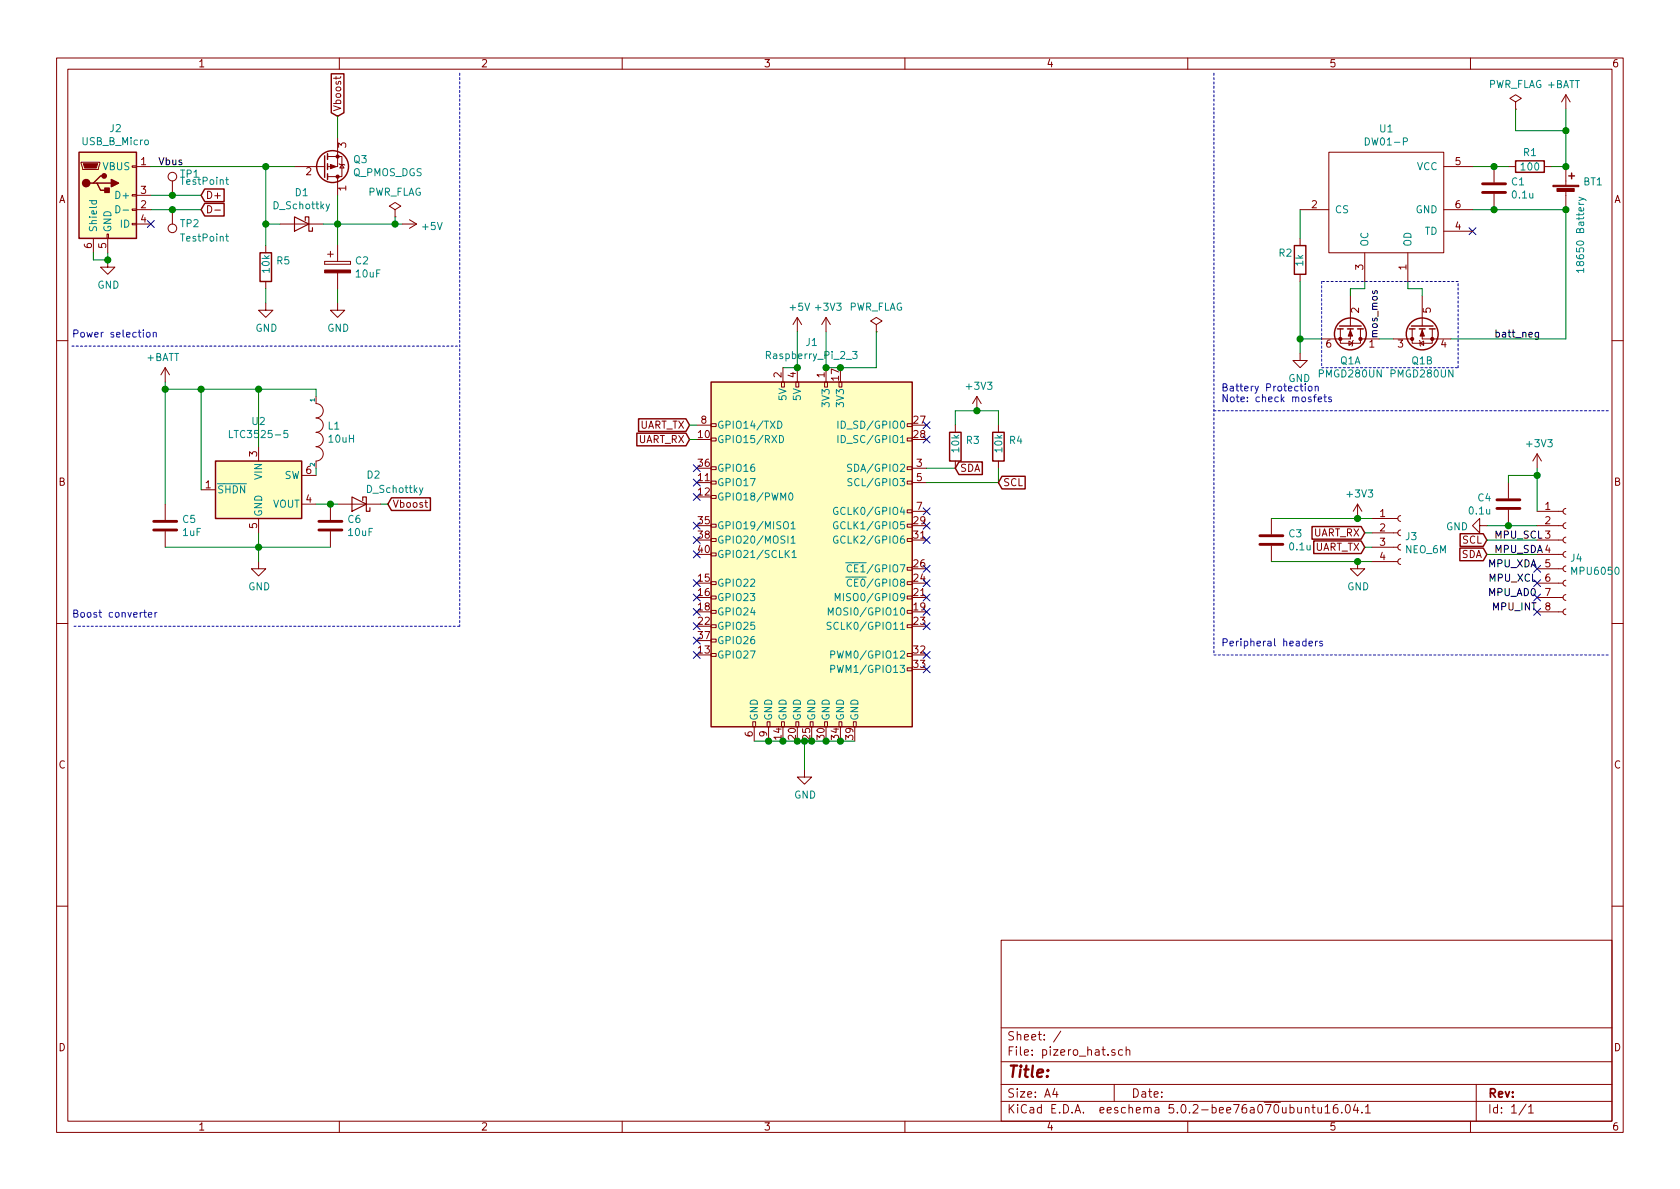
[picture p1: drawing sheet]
<svg xmlns="http://www.w3.org/2000/svg" width="297mm" height="210mm" viewBox="0 0 297 210" stroke-linecap="round" stroke-linejoin="round" font-family="sans-serif">
<g fill="none" stroke="#840000" stroke-width=".18">
<path d="M10 10.3h277v189.9h-277zM12 12.2h273v186.1h-273zM59.4 13.5v.5M60 10.3v1.9M60.2 13.5l-.1 .3h-1.1M110 10.3v1.9M160 10.3v1.9M210 10.3v1.9M260 10.3v1.9M268 18l1-.6-1-.6-1 .6 1 .6v1.3M268 19.3h.1M276.9 16.8v2.5"/>
<path d="M276.9 16.8l.7 1.2M276.9 16.8l-.8 1.2M14.4 28.7h3.3v.3l-.3 1h-2.8zM23.4 39.5h.7v.2h-.7zM23.4 37h.7v.2h-.7zM23.4 34.4h.7v.3h-.7zM23.4 29.3h.7v.3h-.7zM24.1 29.5h2.6M24.1 37.1h2.6M24.1 34.5h2.6M24.1 39.6h2.6M30.5 32v2.5"/>
<path d="M30.5 37.1v2.5M36.7 36.4a.64 .64 0 0 1 .7 .6 .64 .64 0 0 1-.7 .6zM38 37.2h1M49.5 39.6h7.6M52.1 29.5h5M57.2 29.5h.2M57.9 27.7h2.6v3.5h-.8M57.9 31.2h1.8M59.7 24.4v5.1h-1.8M59.7 31.2v3.3M59.9 29l.2 .1h.7l.2 .1M60.5 29.1l.3 .6h-.7z"/>
<path d="M69.8 37.1l1.1-.7-1.1-.6-1 .6 1 .7v1.2M69.8 38.3h.1M71.1 39.6h2.6M72.4 38.9l1.3 .7M73.7 39.6l-1.3 .8M229.9 37.1h5M234.9 26.9h20.4v17.8h-20.4zM255.3 29.5h5M255.3 37.1h5M264.2 29.5v2.8M264.2 34.3v2.8M266.7 29.5h1.3"/>
<path d="M273 29.5h1.3M276.9 29.5v3.3M276.9 33.8v3.3M16.5 42.2v2.5M18.9 41.4h.3v.8h-.3zM19 46v1.2h1.3l-1.3 1.3-1.2-1.3h1.2M19 42.2v2.5M47 53.6v1.3h1.3l-1.3 1.2-1.3-1.2h1.3M47 43.4v1.3M47 49.8v1.2M57.4 46.2v.5zM57.4 46.7h4.6z"/>
<path d="M57.4 46.2h4.6zM57.9 45h1M58.4 44.4v1.1M59.7 53.6v1.3h1.3l-1.3 1.2-1.3-1.2h1.3M59.7 43.4v2.8M59.7 48.3v2.7M62 46.2v.5zM141 56.1v2.6M141 56.1l-.8 1.3M141 56.1l.7 1.3M146 56.1v2.6M146 56.1l-.7 1.3"/>
<path d="M146 56.1l.8 1.3M154.9 57.4l1.1-.6-1.1-.7-1 .7 1 .6v1.3M154.9 58.7h.1M229.9 42.2v1.2M229.9 48.5v1.3M237 58.2v2.5h3.5v-.8M238.8 52.3v5.1M238.8 57.4v.3M238.8 58.2v1.7h-5.1M240.5 58.2v1.7M240.5 59.9h3.3M241.3 44.7v5.1"/>
<path d="M246.4 59.9h3.3M248.9 44.7v5.1M249.7 58.2v1.7M251.5 58.2v1.7h5M251.5 52.3v5.1M251.5 57.4v.3M253.2 58.2v2.5h-3.5v-.8M255.3 40.9h5M10 60.2h2M29.2 65l.8 1.3M29.2 65v2.6M29.2 65l-.8 1.3"/>
<path d="M45.7 79v2.5M55.9 70.1v1.3a1.27 1.27 0 0 1 1.2 1.2 1.27 1.27 0 0 1-1.2 1.3 1.27 1.27 0 0 1 1.2 1.3 1.27 1.27 0 0 1-1.2 1.2 1.27 1.27 0 0 1 1.2 1.3 1.27 1.27 0 0 1-1.2 1.3 1.27 1.27 0 0 1 1.2 1.3 1.27 1.27 0 0 1-1.2 1.2v1.3M123.2 75.2h2.5M125.7 77.5h.9v.5h-.9zM125.7 74.9h.9v.5h-.9zM138.2 67.6h.5v.8h-.5zM138.4 65v2.6M140.7 67.6h.5v.8h-.5zM141 65v2.6M145.8 67.6h.5v.8h-.5zM146 65v2.6M148.3 67.6h.5v.8h-.5z"/>
<path d="M160.4 77.5h.9v.5h-.9zM160.4 74.9h.9v.5h-.9zM168.9 75.2v1.2M172.7 70.1l-.7 1.3M172.7 70.1v2.5M172.7 70.1l.8 1.3M176.5 75.2v1.2M229.9 62.5v1.2h-1.3l1.3 1.3 1.2-1.3h-1.2M238.5 60.3l.6 .4-.6 .4zM239.3 60.2l-.2 .1v.8l-.1 .1M251 60.2l.1 .1v.8l.1 .1M251.1 60.7l.6-.4v.8z"/>
<path d="M285 60.2h2M29.2 89.1v2.8M29.2 94v2.8M35.6 86.6h2.5M45.7 99.3v1.3h1.3l-1.3 1.2-1.3-1.2h1.3M45.7 91.7v2.5M53.3 89.1h2.6M53.3 84.1h2.6M58.4 89.1v2.8M58.4 94v2.8M59.7 89.1h7.6M75.1 88.9h.5"/>
<path d="M75.3 88.4v1.1l.3 .2M125.7 97.8h.9v.5h-.9zM125.7 95.2h.9v.6h-.9zM125.7 92.7h.9v.5h-.9zM125.7 87.6h.9v.5h-.9zM125.7 85.1h.9v.5h-.9zM125.7 82.5h.9v.6h-.9zM160.4 95.2h.9v.6h-.9zM160.4 92.7h.9v.5h-.9zM160.4 90.2h.9v.5h-.9zM160.4 85.1h.9v.5h-.9zM160.4 82.5h.9v.6h-.9z"/>
<path d="M161.3 82.8h2.5M161.3 85.3h2.5M161.3 90.4h2.5M168.9 81.5v1.3M176.5 81.5v1.3M224.8 91.7v2.8M224.8 96.5v2.8M240 99.3v1.3h1.3l-1.3 1.2-1.2-1.2h1.2M240 89.1v2.6M240 89.1l-.7 1.3M240 89.1l.8 1.3M242.6 99.3h4.5"/>
<path d="M242.6 96.8h4.5M242.6 94.2h4.5M242.6 91.7h4.5M247.6 98.8l-.3 .1-.2 .3 .1 .4 .4 .2M247.6 96.3l-.3 .1-.2 .3 .1 .4 .4 .2M247.6 93.7l-.3 .1-.2 .4 .1 .3 .4 .2M247.6 91.2l-.3 .1-.2 .3 .1 .4 .4 .2M261.6 93v-1.3l-1.3 1.3 1.3 1.2v-1.2h1.3M266.7 85.3v2.8M266.7 90.2v2.8M271.8 90.4h4.6M271.8 98h4.6"/>
<path d="M271.8 95.5h4.6M271.8 93h4.6M271.8 80.3l-.8 1.2M271.8 80.3v2.5M271.8 80.3l.7 1.2M276.9 97.5l-.3 .1-.2 .4 .1 .3 .4 .2M276.9 95l-.3 .1-.2 .3 .1 .4 .4 .2M276.9 92.5l-.3 .1-.2 .3 .1 .4 .4 .2M276.9 89.9l-.3 .1-.2 .3 .1 .4 .4 .2M10 110.3h2M125.7 115.6h.9v.5h-.9zM125.7 113h.9v.5h-.9z"/>
<path d="M125.7 110.5h.9v.5h-.9zM125.7 107.9h.9v.6h-.9zM125.7 105.4h.9v.5h-.9zM125.7 102.9h.9v.5h-.9zM160.4 118.1h.9v.5h-.9zM160.4 115.6h.9v.5h-.9zM160.4 110.5h.9v.5h-.9zM160.4 107.9h.9v.6h-.9zM160.4 105.4h.9v.5h-.9zM160.4 102.9h.9v.5h-.9zM160.4 100.3h.9v.5h-.9zM271.8 108.2h4.6"/>
<path d="M271.8 105.7h4.6M271.8 103.1h4.6M271.8 100.6h4.6M276.9 107.7l-.3 .1-.2 .3 .1 .4 .4 .2M276.9 105.2l-.3 .1-.2 .3 .1 .4 .4 .2M276.9 102.6l-.3 .1-.2 .3 .1 .4 .4 .2M276.9 100.1l-.3 .1-.2 .3 .1 .4 .4 .2M285 110.3h2M133.1 127.6h.5v.9h-.5zM133.3 128.5v2.6M135.6 127.6h.5v.9h-.5zM135.9 128.5v2.6"/>
<path d="M138.2 127.6h.5v.9h-.5zM140.7 127.6h.5v.9h-.5zM142.2 136.1v1.3h1.3l-1.3 1.3-1.2-1.3h1.2M143.3 127.6h.5v.9h-.5zM145.8 127.6h.5v.9h-.5zM148.3 127.6h.5v.9h-.5zM150.9 127.6h.5v.9h-.5zM10 160.2h2M177 166.3h108v32h-108zM285 160.2h2M60 198.3v1.9M110 198.3v1.9"/>
<path d="M160 198.3v1.9M177 194.8h108M177 191.8h108M177 187.8h108M177 181.8h108M186.5 192.5l-.4 1h1M186.8 193v1M187.6 182.3l-1.3 2M197 191.8v3M197.1 185.7a.37 .37 0 0 0-.6 .1l.1 .2 .5 .2 .1 .1-.2 .3-.5-.1M198.5 185.7l-.5-.1-.2 .3v.6l.2 .1 .5-.1M199.1 185.7h.1a.37 .37 0 0 1 .6 .1v.8"/>
<path d="M199.1 185.1v1.5M210 198.3v1.9M230.8 196l.2-.2 .4 .1v.9M232 195.8h.5M232.2 195.3v1.3l.3 .2M233 195.8l.1 .9 .4 .1 .2-.1M233.7 195.8v1M234.3 195.8l.4-.5v1.5M234.3 196.8h.9M236.4 195.3a.59 .59 0 0 0-.7 .7l.1 .7 .2 .1 .5-.1 .1-.5-.2-.2-.4-.1-.3 .3M237.2 196.7v.1M238 195.5l.2-.2a.8 .8 0 0 1 .6 .8 .8 .8 0 0 1-.6 .7l-.2-.1-.1-.4z"/>
<path d="M239.6 195.2l-.3 1.1h.9M240 195.8v1M240.8 196.7v.1M241.4 195.8l.5-.5v1.5M241.4 196.8h.9M260 198.3v1.9M261 191.8v6.5M269.8 195.2l-1.2 2M270.3 195.8l.4-.5v1.5M270.3 196.8h.8"/>
<circle cx="30.5" cy="31.2" r=".76"/>
<circle cx="30.5" cy="40.4" r=".76"/>
</g>
<g fill="#ffffc2" stroke="#ffffc2" stroke-width=".18">
<path d="M125.7 67.6h35.6v60.9h-35.6z"/>
<path d="M14 26.9h10.1v15.3h-10.1z"/>
<path d="M38.1 81.5h15.2v10.2h-15.2z"/>
</g>
<g fill="none" stroke="#840000" stroke-width=".25">
<path d="M58.6 13h2.2v6.9l-1.1 .7-1.1-.7zM14 26.9h10.1v15.3h-10.1zM16.5 32.4h.6l.7 1.2h1.2M17.1 32.4h2.6M18.4 31.1h-.6l-1.3 1.3h-.6M36.2 33.4h3.4v2.3h-3.4l-.6-1.2zM36.2 36h3.4v2.2h-3.4l-.6-1.1zM57.4 27.6v3.8M57.9 27.2v1M57.9 29v1M57.9 30.7v1M268 28.4h5v2.1h-5z"/>
<path d="M277.4 31.1h1M277.9 30.6v1M46 44.7h2v5.1h-2zM228.9 43.4h2v5.1h-2zM236.5 58.2h1M236.9 57.7h3.8M238.3 58.2h1M240 58.2h1M249.2 58.2h1M249.6 57.7h3.8M251 58.2h1M252.7 58.2h1"/>
<path d="M112.6 76.6h8.7l.6 1.1-.6 1.1h-8.7zM112.9 74.1h8.4l.6 1.1-.6 1.1h-8.4zM125.7 67.6h35.6v60.9h-35.6zM167.9 76.4h2v5.1h-2zM175.5 76.4h2v5.1h-2zM38.1 81.5h15.2v10.2h-15.2zM69.2 88h6.9v2.3h-6.9l-.6-1.2zM169.5 81.7h4.2v2.2h-4.2l-.6-1.1zM177.2 84.2h4.1v2.3h-4.1l-.7-1.2zM232 93.1h8.7l.6 1.1-.6 1.1h-8.7zM232.3 95.7h8.4l.6 1.1-.6 1.1h-8.4zM258.1 96.9h4.2l.6 1.1-.6 1.2h-4.2z"/>
<path d="M258.2 94.4h4.1l.6 1.1-.6 1.1h-4.1z"/>
<circle cx="58.8" cy="29.5" r="2.82"/>
<circle cx="238.8" cy="59" r="2.82"/>
<circle cx="251.5" cy="59" r="2.82"/>
</g>
<g fill="none" stroke="#008484" stroke-width=".18">
<path d="M15.8 35.5h1.3M16.3 35.5l-.1 .4 .3 .2 .5-.1v-.5M20.5 36.4a.64 .64 0 0 1 .7 .6 .64 .64 0 0 1-.7 .6zM21.8 37.2h.9M39.9 31.8h.5M40.1 31.3v1.1l.3 .2M58.3 36.1l-.5 1.1-.1 .2M279.2 34.9l1.1 .4 .1 .2M280 35.2l-.8 .3M39.9 41.8h.5M40.1 41.4v1.1l.3 .1M280 47.8h-1.3l.4 .4"/>
<path d="M280 47.5v.7M40.6 76.1v1.3h.6M50.9 76.1h-.7v.6l.2-.1 .4 .1 .1 .6-.2 .1-.5-.1M137.5 74.5a.64 .64 0 0 1 .8 .6 .64 .64 0 0 1-.8 .6zM137.8 77a.64 .64 0 0 1 .7 .6 .64 .64 0 0 1-.7 .7zM148.2 74.5v1.2M148.2 77v1.3M150.7 62.1h.8l-.4 .5 .4 .2v.5l-.2 .1-.6-.1M74.8 86.3l-.5 1.1-.1 .1M139 97.9l.6 .7M139.6 87.3l.2-.1a.67 .67 0 0 1 .4 .6 .67 .67 0 0 1-.4 .6l-.4-.4zM139.6 97.3l-.8 .8"/>
<path d="M139.9 92.6l.3-.4v1.3M139.9 95.1l.3-.3v1.3M139.9 93.5h.7M139.9 96.1h.7M140.1 97.7l.3-.4v1.3M140.1 98.6h.7M148.1 92.3a.59 .59 0 0 0-.7 .6 .59 .59 0 0 0 .7 .6l.1-.5h-.3M148.1 94.9a.59 .59 0 0 0-.7 .5 .59 .59 0 0 0 .7 .6l.1-.5h-.3M148.1 89.8a.59 .59 0 0 0-.7 .6 .59 .59 0 0 0 .7 .5l.1-.5h-.3M149.5 99.5h1.3M150.6 100a.6 .6 0 0 0-.9 .4 .6 .6 0 0 0 .6 .7l.3-.1M150.6 82.2l-.5-.1-.3 .2 .2 .3 .5 .3v.3l-.2 .2-.5-.1"/>
<path d="M150.6 84.7l-.5-.1-.1 .2v.3l.5 .3 .1 .3-.2 .2-.5-.1M146.5 108.8v-1.3l.4 .9 .4-.9v1.3M146.9 115.8l.6-.1v-.5l-.1-.1h-.5v1.3M146.9 118.3l.6-.1v-.4l-.1-.2h-.5v1.3M146.9 110.1l-.4-.1-.2 .2v.4l.6 .2v.3l-.2 .2-.5-.1M147.7 106.2v-1.3l.4 1 .4-1v1.3M149.5 102.1h1.3M150.6 102.5a.6 .6 0 0 0-.9 .4 .6 .6 0 0 0 .6 .8l.3-.1"/>
</g>
<g fill="none" stroke="#008400" stroke-width=".18">
<path d="M268 19.3v3.8h8.9M276.9 19.3v10.2h-2.6M26.7 29.5h25.4M26.7 37.1h8.9M26.7 34.5h8.9M47 29.5v13.9M47 39.6h2.5M57.1 39.6h14M59.7 20.6v3.8M59.7 34.5v8.9M69.8 38.3v1.3M229.9 37.1v5.1"/>
<path d="M260.3 29.5h6.4M260.3 37.1h16.6v22.8h-20.4M16.5 44.7v1.3h2.5v-1.3M47 51v2.6M59.7 51v2.6M141 58.7v6.3h-2.6M146 58.7v6.3h8.9v-6.3M229.9 59.9h3.8M229.9 49.8v12.7M241.3 49.8v1.2h-2.5v1.3M243.8 59.9h2.6M248.9 49.8v1.2h2.6v1.3"/>
<path d="M29.2 68.8h26.7v1.3M29.2 67.6v21.5M35.6 68.8v17.8M45.7 68.8v10.2M121.9 75.2h1.3M121.9 77.7h1.3M168.9 75.2v-2.6h7.6v2.6M29.2 96.8h29.2M45.7 94.2v5.1M55.9 82.8v1.3M55.9 89.1h3.8M67.3 89.1h1.3"/>
<path d="M163.8 82.8h5.1M176.5 82.8v2.5h-12.7M224.8 91.7h17.8M224.8 99.3h17.8M241.3 96.8h1.3M241.3 94.2h1.3M262.9 93h8.9M262.9 95.5h8.9M262.9 98h8.9M271.8 82.8v7.6M271.8 84.1h-5.1v1.2M133.3 131.1h8.9v5"/>
<path d="M143.5 131.1h7.6"/>
</g>
<g fill="#008400" stroke="#008400" stroke-width=".25">
<circle cx="146.1" cy="65" r=".51"/>
<circle cx="141" cy="65" r=".51"/>
<circle cx="135.9" cy="131.1" r=".51"/>
<circle cx="138.4" cy="131.1" r=".51"/>
<circle cx="141" cy="131.1" r=".51"/>
<circle cx="143.5" cy="131.1" r=".51"/>
<circle cx="146.1" cy="131.1" r=".51"/>
<circle cx="148.6" cy="131.1" r=".51"/>
<circle cx="142.2" cy="131.1" r=".51"/>
<circle cx="19" cy="46" r=".51"/>
<circle cx="264.2" cy="29.5" r=".51"/>
<circle cx="264.2" cy="37.1" r=".51"/>
<circle cx="276.9" cy="37.1" r=".51"/>
<circle cx="276.9" cy="29.5" r=".51"/>
<circle cx="229.9" cy="59.9" r=".51"/>
<circle cx="172.7" cy="72.6" r=".51"/>
<circle cx="240" cy="91.7" r=".51"/>
<circle cx="240" cy="99.3" r=".51"/>
<circle cx="266.7" cy="93" r=".51"/>
<circle cx="271.8" cy="84.1" r=".51"/>
<circle cx="30.5" cy="37.1" r=".51"/>
<circle cx="30.5" cy="34.5" r=".51"/>
<circle cx="47" cy="29.5" r=".51"/>
<circle cx="59.7" cy="39.6" r=".51"/>
<circle cx="47" cy="39.6" r=".51"/>
<circle cx="69.9" cy="39.6" r=".51"/>
<circle cx="45.7" cy="96.8" r=".51"/>
<circle cx="58.4" cy="89.1" r=".51"/>
<circle cx="29.2" cy="68.8" r=".51"/>
<circle cx="35.6" cy="68.8" r=".51"/>
<circle cx="45.7" cy="68.8" r=".51"/>
<circle cx="148.6" cy="65" r=".51"/>
<circle cx="276.9" cy="23.1" r=".51"/>
</g>
<g fill="#840000" stroke="#840000" stroke-width=".25">
<path d="M18.5 33.3h.8v.7h-.8z"/>
<path d="M19.7 31.7l1.3 .7-1.3 .6z"/>
<circle cx="15.2" cy="32.4" r=".63"/>
<circle cx="18.4" cy="31.1" r=".38"/>
</g>
<g fill="#840000" stroke="#840000" stroke-width=".18">
<path d="M14.7 29h2.6l-.3 .7h-2z"/>
<path d="M274.6 32.8h4.5v.2h-4.5z"/>
<path d="M275.3 33.3h3v.6h-3z"/>
<path d="M58.4 29.1l1 .4-1 .3z"/>
<path d="M57.4 47.7h4.6v.6h-4.6z"/>
<path d="M238.8 58.4l.3 1h-.7z"/>
<path d="M251.5 58.4l.3 1h-.7z"/>
<circle cx="59.7" cy="27.7" r=".28"/>
<circle cx="59.7" cy="31.2" r=".28"/>
<circle cx="237" cy="59.9" r=".28"/>
<circle cx="240.5" cy="59.9" r=".28"/>
<circle cx="253.2" cy="59.9" r=".28"/>
<circle cx="249.7" cy="59.9" r=".28"/>
</g>
<path d="M262.1 34h4.1M262.1 32.5h4.1M27.2 93.7h4M27.2 92.2h4M56.4 93.7h4.1M56.4 92.2h4.1M222.8 96.3h4M222.8 94.7h4M264.7 89.9h4M264.7 88.4h4" fill="none" stroke="#840000" stroke-width=".51"/>
<g fill="none" stroke="#000084" stroke-width=".18">
<path d="M26.1 39l1.2 1.2M27.3 39l-1.2 1.2M259.7 40.3l1.3 1.2M261 40.3l-1.3 1.2M163.2 74.6l1.2 1.2M163.2 77.1l1.2 1.2M164.4 74.6l-1.2 1.2M164.4 77.1l-1.2 1.2M122.6 82.2l1.2 1.2M122.6 84.7l1.2 1.2M122.6 87.3l1.2 1.2M122.6 92.3l1.2 1.3"/>
<path d="M122.6 94.9l1.2 1.2M122.6 97.4l1.2 1.2M123.8 82.2l-1.2 1.2M123.8 84.7l-1.2 1.2M123.8 87.3l-1.2 1.2M123.8 92.3l-1.2 1.3M123.8 94.9l-1.2 1.2M123.8 97.4l-1.2 1.2M163.2 100l1.2 1.2M163.2 94.9l1.2 1.2M163.2 92.3l1.2 1.3M163.2 89.8l1.2 1.2"/>
<path d="M164.4 100l-1.2 1.2M164.4 94.9l-1.2 1.2M164.4 92.3l-1.2 1.3M164.4 89.8l-1.2 1.2M271.2 100l1.2 1.2M272.4 100l-1.2 1.2M122.6 102.5l1.2 1.2M122.6 105l1.2 1.3M122.6 107.6l1.2 1.2M122.6 110.1l1.2 1.2M122.6 112.7l1.2 1.2M122.6 115.2l1.2 1.2"/>
<path d="M123.8 102.5l-1.2 1.2M123.8 105l-1.2 1.3M123.8 107.6l-1.2 1.2M123.8 110.1l-1.2 1.2M123.8 112.7l-1.2 1.2M123.8 115.2l-1.2 1.2M163.2 117.7l1.2 1.3M163.2 115.2l1.2 1.2M163.2 110.1l1.2 1.2M163.2 107.6l1.2 1.2M163.2 105l1.2 1.3M163.2 102.5l1.2 1.2"/>
<path d="M164.4 117.7l-1.2 1.3M164.4 115.2l-1.2 1.2M164.4 110.1l-1.2 1.2M164.4 107.6l-1.2 1.2M164.4 105l-1.2 1.3M164.4 102.5l-1.2 1.2M271.2 102.5l1.2 1.2M271.2 105l1.2 1.3M271.2 107.6l1.2 1.2M272.4 102.5l-1.2 1.2M272.4 105l-1.2 1.3M272.4 107.6l-1.2 1.2"/>
</g>
<path d="M81.3 12.9v97.8M214.6 12.9v102.9M233.7 49.8v15.2M257.8 49.8h-24.1M12.7 61.2h68.6M214.6 72.6h69.9M233.7 65h24.1M257.8 65v-15.2M81.3 110.7h-68.6M214.6 115.8h69.9" fill="none" stroke="#0000c2" stroke-width=".18" stroke-dasharray=".4 .4"/>
<path d="M52.1 38.3l2.5 1.3-2.5 1.3zM54 39v-.7h.6v2.6h.6v-.6M62.2 87.9l2.6 1.2-2.6 1.3zM64.1 88.5v-.6h.7v2.5h.6v-.6" fill="none" stroke="#840000" stroke-width=".2"/>
<g fill="none" stroke="#0000c2" stroke-width=".18">
<path d="M26 58.8h.3l.2 .1-.1 .7h-.3l-.2-.2zM27.1 58.9l.2-.1h.3v.8M27.1 58.8v.8M230.8 68.3v.8M231.4 68.3h.3l.2 .1v.7h-.3l-.3-.2zM232.2 70.2h.5M232.5 68.4l.2-.1h.3l.1 .8M232.5 68.3v.8M232.7 69.8l-.3 .1v1.1M233.1 70.6l.6-.1-.1-.2-.4-.1-.1 .2v.6h.5M234 70.2h.5M234.2 69.8v1.1l.3 .1"/>
<path d="M235.4 70.3l-.3-.1-.2 .2v.2l.5 .1v.3h-.5M25.4 108.3h.5M25.6 107.9v1.1l.3 .1M26.2 108.7l.6-.1v-.2l-.4-.1-.2 .2 .1 .6h.5M27.4 108.3v.8M27.8 108.3l-.3 .1-.1 .1M231.4 113.8l.7-.1-.1-.3h-.4l-.2 .2 .1 .6h.5M232.6 113.4v.8M233 113.4l-.4 .2M233.8 113.4h-.3l-.2 .2 .1 .1 .4 .2v.3h-.5"/>
</g>
<path d="M242.7 51.5v.2l.1 .2h.2l.2-.4h.3v.4M272 58.8v1l-.2 .2h-.3M272 58.8h-.3l-.3 .2 .2 .6h.4" fill="none" stroke="#000" stroke-width=".18"/>
<text font-size="2.8" fill="#840000" x="178" y="190.5">Title:</text>
<g font-size="2.1" fill="#840000">
<text x="178" y="184">Sheet: /</text>
<text x="178" y="186.7">File: pizero_hat.sch</text>
<text x="178" y="196.9">KiCad E.D.A. eeschema 5.0.2-bee76a070ubuntu16.04.1</text>
<text x="178" y="194.1">Size: A4</text>
<text x="200" y="194.1">Date:</text>
<text x="263" y="194.1">Rev:</text>
<text x="263" y="196.9">Id: 1/1</text>
</g>
<g font-size="1.8" fill="#840000">
<text x="35" y="11.9">1</text>
<text x="85" y="11.9">2</text>
<text x="135" y="11.9">3</text>
<text x="185" y="11.9">4</text>
<text x="235" y="11.9">5</text>
<text x="285" y="11.9">6</text>
<text x="60.3" y="19.8" transform="rotate(-90 60.3 19.8)">Vboost</text>
<text x="24.9" y="29.2">1</text>
<text x="61.2" y="26.1" transform="rotate(-90 61.2 26.1)">3</text>
<text x="257.3" y="29.2">5</text>
<text x="10.4" y="35.9">A</text>
<text x="24.9" y="34.3">3</text>
<text x="36.3" y="35.2">D+</text>
<text x="54.1" y="31">2</text>
<text x="61.2" y="33.8" transform="rotate(-90 61.2 33.8)">1</text>
<text x="285.4" y="35.9">A</text>
<text x="24.9" y="36.8">2</text>
<text x="24.9" y="39.4">4</text>
<text x="231.9" y="36.8">2</text>
<text x="257.3" y="40.6">4</text>
<text x="257.3" y="36.8">6</text>
<text x="16.3" y="43.9" transform="rotate(-90 16.3 43.9)">6</text>
<text x="18.8" y="43.9" transform="rotate(-90 18.8 43.9)">5</text>
<text x="241" y="47.7" transform="rotate(-90 241 47.7)">3</text>
<text x="248.7" y="47.7" transform="rotate(-90 248.7 47.7)">1</text>
<text x="240.3" y="55.3" transform="rotate(-90 240.3 55.3)">2</text>
<text x="253" y="55.3" transform="rotate(-90 253 55.3)">5</text>
<text x="234.5" y="61.5">6</text>
<text x="242.1" y="61.5">1</text>
<text x="247.2" y="61.5">3</text>
<text x="254.8" y="61.5">4</text>
<text x="138.2" y="66.8" transform="rotate(-90 138.2 66.8)">2</text>
<text x="140.7" y="66.8" transform="rotate(-90 140.7 66.8)">4</text>
<text x="145.8" y="66.8" transform="rotate(-90 145.8 66.8)">1</text>
<text x="148.3" y="67.3" transform="rotate(-90 148.3 67.3)">17</text>
<text x="113" y="75.8">UART_TX</text>
<text x="123.5" y="77.5">10</text>
<text x="124" y="74.9">8</text>
<text x="161.6" y="74.9">27</text>
<text x="161.6" y="77.5">28</text>
<text x="45.5" y="80.7" transform="rotate(-90 45.5 80.7)">3</text>
<text x="54.1" y="83.8">6</text>
<text x="112.8" y="78.4">UART_RX</text>
<text x="123.5" y="82.5">36</text>
<text x="162.1" y="82.5">3</text>
<text x="169.7" y="83.4">SDA</text>
<text x="10.4" y="85.9">B</text>
<text x="36.3" y="86.4">1</text>
<text x="54.1" y="88.9">4</text>
<text x="69.4" y="89.8">Vboost</text>
<text x="123.5" y="85.1">11</text>
<text x="123.5" y="87.6">12</text>
<text x="162.1" y="85.1">5</text>
<text x="177.3" y="86">SCL</text>
<text x="285.4" y="85.9">B</text>
<text x="45.5" y="93.4" transform="rotate(-90 45.5 93.4)">5</text>
<text x="123.5" y="92.7">35</text>
<text x="123.5" y="95.2">38</text>
<text x="161.6" y="92.7">29</text>
<text x="161.6" y="95.2">31</text>
<text x="162.1" y="90.2">7</text>
<text x="232.2" y="94.9">UART_RX</text>
<text x="244" y="91.4">1</text>
<text x="244" y="94">2</text>
<text x="273.2" y="90.2">1</text>
<text x="273.2" y="92.7">2</text>
<text x="123.5" y="97.8">40</text>
<text x="161.6" y="100.3">26</text>
<text x="244" y="96.5">3</text>
<text x="244" y="99.1">4</text>
<text x="258.4" y="98.7">SDA</text>
<text x="258.6" y="96.1">SCL</text>
<text x="273.2" y="100.3">5</text>
<text x="123.5" y="102.9">15</text>
<text x="123.5" y="105.4">16</text>
<text x="123.5" y="107.9">18</text>
<text x="161.6" y="107.9">19</text>
<text x="161.6" y="105.4">21</text>
<text x="161.6" y="102.9">24</text>
<text x="273.2" y="102.9">6</text>
<text x="273.2" y="105.4">7</text>
<text x="273.2" y="107.9">8</text>
<text x="123.5" y="110.5">22</text>
<text x="123.5" y="113">37</text>
<text x="161.6" y="110.5">23</text>
<text x="123.5" y="115.6">13</text>
<text x="161.6" y="115.6">32</text>
<text x="161.6" y="118.1">33</text>
<text x="133.1" y="130.3" transform="rotate(-90 133.1 130.3)">6</text>
<text x="135.6" y="130.3" transform="rotate(-90 135.6 130.3)">9</text>
<text x="138.2" y="130.8" transform="rotate(-90 138.2 130.8)">14</text>
<text x="140.7" y="130.8" transform="rotate(-90 140.7 130.8)">20</text>
<text x="145.8" y="130.8" transform="rotate(-90 145.8 130.8)">30</text>
<text x="148.3" y="130.8" transform="rotate(-90 148.3 130.8)">34</text>
<text x="150.9" y="130.8" transform="rotate(-90 150.9 130.8)">39</text>
<text x="10.4" y="135.9">C</text>
<text x="285.4" y="135.9">C</text>
<text x="10.4" y="185.9">D</text>
<text x="285.4" y="185.9">D</text>
<text x="35" y="199.9">1</text>
<text x="85" y="199.9">2</text>
<text x="135" y="199.9">3</text>
<text x="185" y="199.9">4</text>
<text x="235" y="199.9">5</text>
<text x="285" y="199.9">6</text>
</g>
<g font-size="1.8" fill="#008484">
<text x="263" y="15.6">PWR_FLAG +BATT</text>
<text x="19.5" y="23.4">J2</text>
<text x="244" y="23.4">U1</text>
<text x="14.6" y="25.7">USB_B_Micro</text>
<text x="62.6" y="28.8">Q3</text>
<text x="241.8" y="25.7">DW01-P</text>
<text x="269.4" y="27.6">R1</text>
<text x="18.2" y="30.1">VBUS</text>
<text x="20.8" y="35.2">D+</text>
<text x="31.9" y="31.4">TP1</text>
<text x="32.2" y="32.7">TestPoint</text>
<text x="52.2" y="34.7">D1</text>
<text x="62.4" y="31.2">Q_PMOS_DGS</text>
<text x="64.9" y="34.6">PWR_FLAG</text>
<text x="250.5" y="30.1">VCC</text>
<text x="267.3" y="32.8">C1</text>
<text x="267.5" y="35.1">0.1u</text>
<text x="269" y="30.1">100</text>
<text x="280" y="32.8">BT1</text>
<text x="17.1" y="41.1" transform="rotate(-90 17.1 41.1)">Shield</text>
<text x="19.7" y="41.1" transform="rotate(-90 19.7 41.1)">GND</text>
<text x="21.3" y="40.3">ID</text>
<text x="31.9" y="40.2">TP2</text>
<text x="48.5" y="37">D_Schottky</text>
<text x="74.8" y="40.7">+5V</text>
<text x="236" y="37.7">CS</text>
<text x="250.3" y="37.7">GND</text>
<text x="251.9" y="41.5">TD</text>
<text x="32.2" y="42.7">TestPoint</text>
<text x="49" y="46.8">R5</text>
<text x="62.9" y="46.8">C2</text>
<text x="226.2" y="45.4">R2</text>
<text x="230.4" y="47" transform="rotate(-90 230.4 47)">1k</text>
<text x="241.9" y="43.7" transform="rotate(-90 241.9 43.7)">OC</text>
<text x="249.6" y="43.7" transform="rotate(-90 249.6 43.7)">OD</text>
<text x="280.1" y="47.3" transform="rotate(-90 280.1 47.3)">18650 Battery</text>
<text x="17.2" y="51">GND</text>
<text x="47.7" y="48.2" transform="rotate(-90 47.7 48.2)">10k</text>
<text x="63" y="49.1">10uF</text>
<text x="45.2" y="58.7">GND</text>
<text x="57.9" y="58.7">GND</text>
<text x="139.8" y="55">+5V</text>
<text x="144.3" y="55">+3V3</text>
<text x="150" y="54.9">PWR_FLAG</text>
<text x="25.9" y="63.8">+BATT</text>
<text x="135.8" y="63.5">Raspberry_Pi_2_3</text>
<text x="142.5" y="61.2">J1</text>
<text x="237" y="64.4">Q1A</text>
<text x="249.7" y="64.4">Q1B</text>
<text x="139.1" y="70.7" transform="rotate(-90 139.1 70.7)">5V</text>
<text x="141.6" y="70.7" transform="rotate(-90 141.6 70.7)">5V</text>
<text x="146.7" y="71.7" transform="rotate(-90 146.7 71.7)">3V3</text>
<text x="149.2" y="71.7" transform="rotate(-90 149.2 71.7)">3V3</text>
<text x="171" y="68.9">+3V3</text>
<text x="233.3" y="66.7">PMGD280UN</text>
<text x="246" y="66.7">PMGD280UN</text>
<text x="41.2" y="77.5">LTC3525-5</text>
<text x="44.6" y="75.2">U2</text>
<text x="58" y="76">L1</text>
<text x="126.7" y="75.8">GPIO14/TXD</text>
<text x="149.2" y="75.8">ID_SD/GPIO0</text>
<text x="58.2" y="78.3">10uH</text>
<text x="126.7" y="78.4">GPIO15/RXD</text>
<text x="126.7" y="83.4">GPIO16</text>
<text x="149.2" y="78.4">ID_SC/GPIO1</text>
<text x="150.6" y="83.4">SDA/GPIO2</text>
<text x="169.6" y="79.9" transform="rotate(-90 169.6 79.9)">10k</text>
<text x="170.9" y="78.5">R3</text>
<text x="177.2" y="79.9" transform="rotate(-90 177.2 79.9)">10k</text>
<text x="178.5" y="78.5">R4</text>
<text x="270.1" y="79.1">+3V3</text>
<text x="38.4" y="87.2">SHDN</text>
<text x="46.4" y="84.7" transform="rotate(-90 46.4 84.7)">VIN</text>
<text x="48.2" y="89.8">VOUT</text>
<text x="50.2" y="84.7">SW</text>
<text x="64.9" y="84.6">D2</text>
<text x="65" y="87.2">D_Schottky</text>
<text x="126.7" y="86">GPIO17</text>
<text x="126.7" y="88.5">GPIO18/PWM0</text>
<text x="150.8" y="86">SCL/GPIO3</text>
<text x="238.3" y="88">+3V3</text>
<text x="261.3" y="88.7">C4</text>
<text x="32.3" y="92.5">C5</text>
<text x="32.4" y="94.8">1uF</text>
<text x="46.4" y="91.4" transform="rotate(-90 46.4 91.4)">GND</text>
<text x="61.5" y="92.5">C6</text>
<text x="61.7" y="94.8">10uF</text>
<text x="126.7" y="93.6">GPIO19/MISO1</text>
<text x="148.4" y="93.6">GCLK1/GPIO5</text>
<text x="148.4" y="91.1">GCLK0/GPIO4</text>
<text x="227.9" y="95">C3</text>
<text x="248.6" y="95.5">J3</text>
<text x="255.7" y="93.8">GND</text>
<text x="259.9" y="91">0.1u</text>
<text x="126.7" y="96.1">GPIO20/MOSI1</text>
<text x="126.7" y="98.7">GPIO21/SCLK1</text>
<text x="148.4" y="96.1">GCLK2/GPIO6</text>
<text x="150.9" y="101.2">CE1/GPIO7</text>
<text x="228.1" y="97.3">0.1u UART_TX</text>
<text x="248.5" y="97.8">NEO_6M</text>
<text x="277.7" y="99.3">J4</text>
<text x="278.1" y="101.6">MPU6050</text>
<text x="43.9" y="104.4">GND</text>
<text x="126.7" y="103.8">GPIO22</text>
<text x="126.7" y="106.3">GPIO23</text>
<text x="148.9" y="106.3">MISO0/GPIO9</text>
<text x="150.9" y="103.8">CE0/GPIO8</text>
<text x="238.2" y="104.4">GND</text>
<text x="126.7" y="108.8">GPIO24</text>
<text x="126.7" y="111.4">GPIO25</text>
<text x="126.7" y="113.9">GPIO26</text>
<text x="147.6" y="111.4">SCLK0/GPIO11</text>
<text x="147.9" y="108.8">MOSI0/GPIO10</text>
<text x="126.7" y="116.5">GPIO27</text>
<text x="148.1" y="116.5">PWM0/GPIO12</text>
<text x="148.1" y="119">PWM1/GPIO13</text>
<text x="134" y="127.5" transform="rotate(-90 134 127.5)">GND</text>
<text x="136.5" y="127.5" transform="rotate(-90 136.5 127.5)">GND</text>
<text x="139.1" y="127.5" transform="rotate(-90 139.1 127.5)">GND</text>
<text x="141.6" y="127.5" transform="rotate(-90 141.6 127.5)">GND</text>
<text x="144.1" y="127.5" transform="rotate(-90 144.1 127.5)">GND</text>
<text x="146.7" y="127.5" transform="rotate(-90 146.7 127.5)">GND</text>
<text x="149.2" y="127.5" transform="rotate(-90 149.2 127.5)">GND</text>
<text x="151.8" y="127.5" transform="rotate(-90 151.8 127.5)">GND</text>
<text x="140.4" y="141.2">GND</text>
</g>
<g font-size="1.8">
<text x="27.9" y="29.2">Vbus</text>
<text x="243.6" y="59.9" transform="rotate(-90 243.6 59.9)">mos_mos</text>
<text x="264.2" y="59.7">batt_neg</text>
<text x="264.2" y="95.2">MPU_SCL 3</text>
<text x="263.1" y="100.3">MPU_XDA</text>
<text x="264.2" y="97.8">MPU_SDA 4</text>
<text x="263.3" y="102.9">MPU_XCL</text>
<text x="263.3" y="105.4">MPU_AD0</text>
<text x="264" y="107.9">MPU_INT</text>
</g>
<g font-size="1.8" fill="#0000c2">
<text x="12.7" y="59.7">Power selection</text>
<text x="215.9" y="69.2">Battery Protection</text>
<text x="215.9" y="71.1">Note: check mosfets</text>
<text x="227.8" y="67.6">GND</text>
<text x="12.7" y="109.2">Boost converter</text>
<text x="215.9" y="114.3">Peripheral headers</text>
</g>
<text font-size="1.8" fill="#008400" x="143.3" y="130.8" transform="rotate(-90 143.3 130.8)">25</text>
<g font-size="1.1" fill="#008484">
<text x="55.7" y="71" transform="rotate(-90 55.7 71)">1</text>
<text x="55.7" y="82.4" transform="rotate(-90 55.7 82.4)">2</text>
</g>
</svg>
